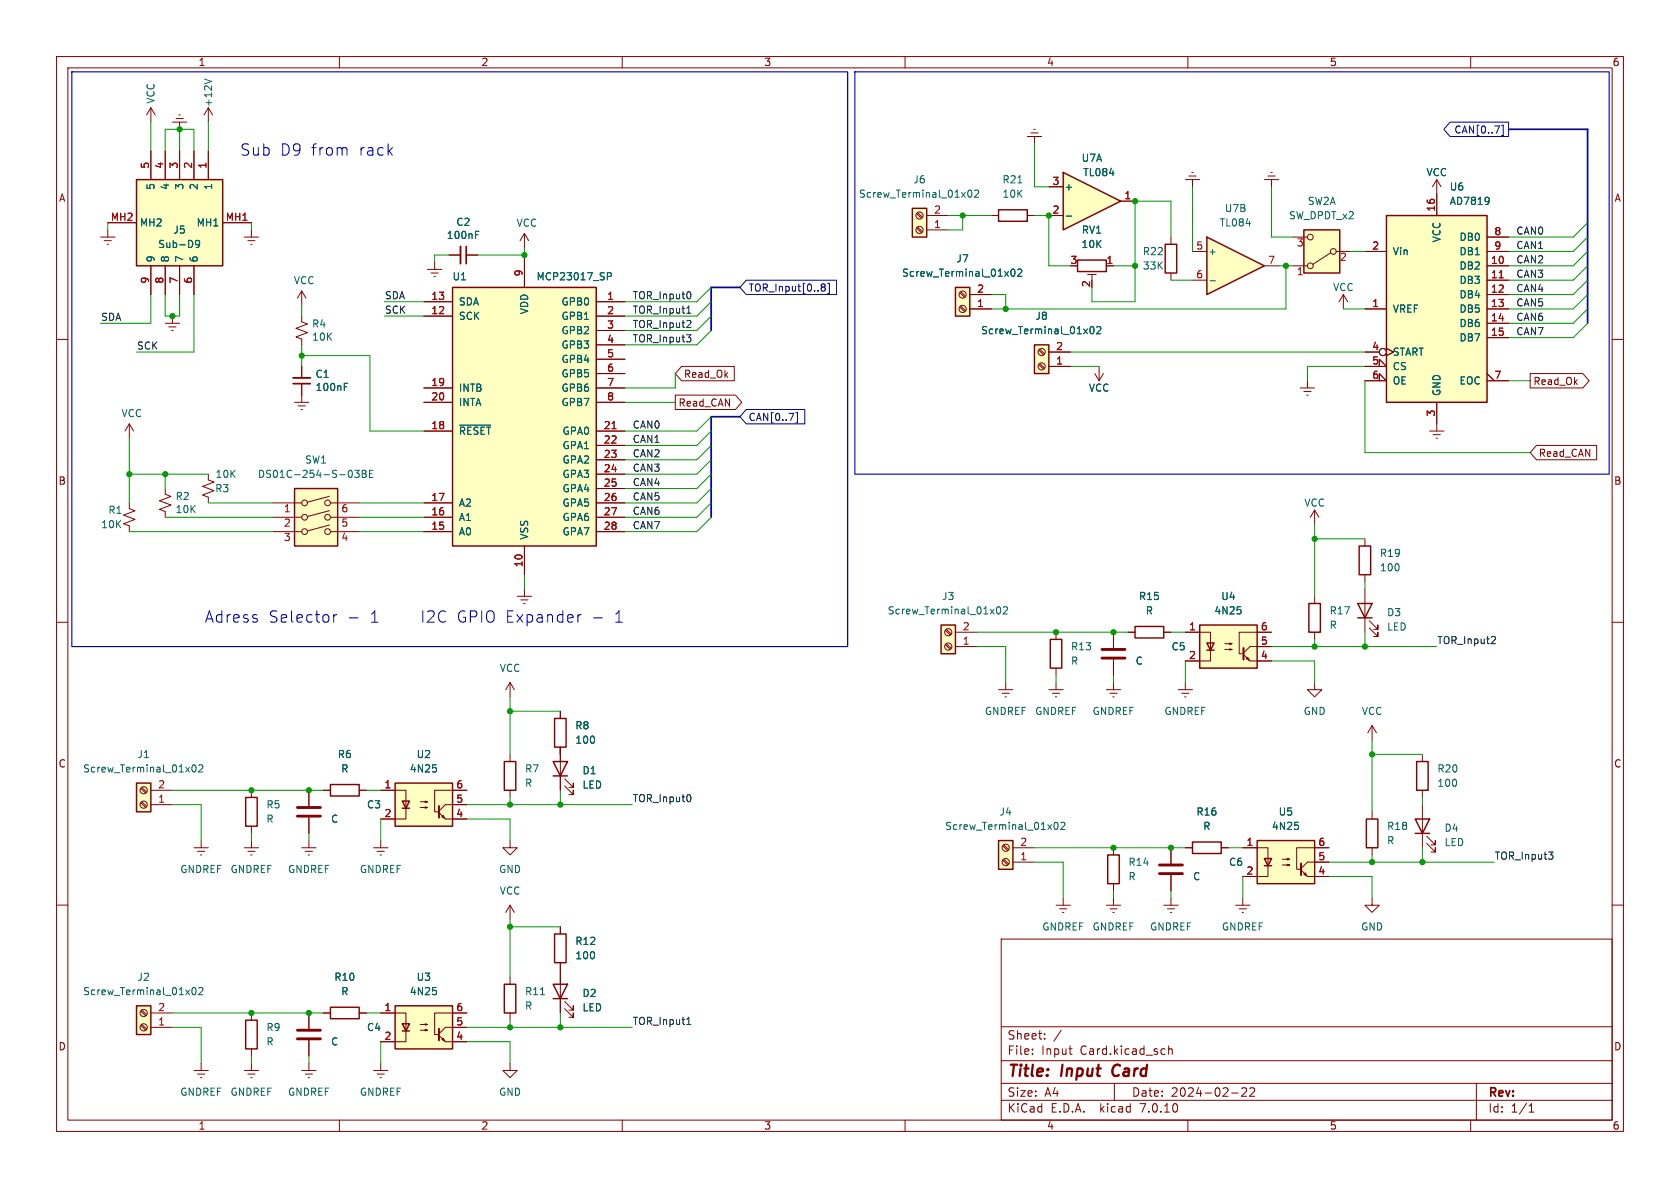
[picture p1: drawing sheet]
<svg xmlns="http://www.w3.org/2000/svg" width="297mm" height="210mm" viewBox="0 0 297 210" stroke-linecap="round" stroke-linejoin="round" font-family="sans-serif">
<g fill="none" stroke="#840000" stroke-width=".18">
<path d="M10 10h277v190h-277zM12 12h273v186h-273zM60 10v2M110 10v2M160 10v2M210 10v2M260 10v2M209.5 31.8h2.6M210.2 31.1h1.3M210.7 30.5h.2M210.8 31.8v1.2M10 60h2"/>
<path d="M75.6 47.6h2.5M76.2 48.3h1.3M76.7 48.9h.3M76.8 46.4v1.2M285 60h2M193.5 66l.8 1.3M194.3 64.8v2.5M195.1 66l-.8 1.3M10 110h2M285 110h2M67.3 139.7h4.5v5.1h-4.5M82.5 139.7h-5.7v3.8h.7"/>
<path d="M90.2 133.4v1.2M90.2 139.7v1.3M10 160h2M74.3 142.7h1.3l-.4 .2v-.3l.4 .1M74.3 141.7h1.3l-.4 .2v-.3l.4 .1M77.6 143.6l1.1 1.2h3.8M78.1 144.4l.3-.3 .2 .6zM82.5 142.2h-3.8l-1.1 1.2M90.2 148.6v1.3h1.2l-1.2 1.2-1.3-1.2h1.3M285 160h2M90.2 160v2.6M90.2 160l-.8 1.3"/>
<path d="M90.2 160l.7 1.3M99.1 163.8v1.3M99.1 170.2v1.3M177 166h108v32h-108zM60 198v2M110 198v2M160 198v2M177 194.5h108M177 191.5h108M177 187.5h108M177 181.5h108M182.5 186.3v.1"/>
<path d="M182.5 185.5v.1M184.7 183.6v.1M184.7 182.8v.1M187.6 182.1l-1.3 2M189 185.4h.5M189.4 186.4h.1M197 191.5v3M206.6 185.5l.2-.1 .4 .1v.9M206.6 184.9v1.5M210 198v2M217.7 193.2h1.2M219.5 192.4l.6-.1 .2 .1 .1 .3-.9 1.1h.9"/>
<path d="M221 192.4l.5-.1 .2 .1 .1 .3-.9 1.1h.9M260 198v2M261 191.5v6.5M270.3 196.6h.9M270.3 195.5l.4-.4v1.5"/>
</g>
<path d="M196.9 188.5a1.27 1.27 0 0 0 0 1.6" fill="none" stroke="#840000" stroke-width=".4"/>
<path d="M69.8 138.4h10.2v7.7h-10.2z" fill="#ffffc2" stroke="#ffffc2" stroke-width=".18"/>
<path d="M69.8 138.4h10.2v7.7h-10.2zM89.2 134.6h2v5.1h-2zM71.1 141.6h1.3l-.6 1.3zM71.1 142.9h1.3M98 165.1h2.1v5.1h-2.1z" fill="none" stroke="#840000" stroke-width=".25"/>
<path d="M77.6 142.5v2" fill="none" stroke="#840000" stroke-width=".36"/>
<path d="M77.1 135.8v.5" fill="none" stroke="#006464" stroke-width=".18"/>
<path d="M213.4 41.9l10.1 5.1-10.1 5.1z" fill="#ffffc2"/>
<g fill="none" stroke="#840000" stroke-width=".25">
<path d="M161.3 36.8h2.5v5.1h-2.5zM176.5 37.1h5.1v2h-5.1zM245.1 38.1h17.8v33h-17.8zM80 50.8h25.4v45.7h-25.4zM168.9 50.8h2.5v5.1h-2.5zM190.5 46h5.1v2h-5.1zM206 43.2h2v5.1h-2zM213.4 41.9l10.1 5.1-10.1 5.1zM230.5 40.6h6.4v7.7h-6.4zM182.9 61h2.5v5h-2.5zM52.1 86.4h7.6v10.1h-7.6zM240.3 96.5h2v5.1h-2z"/>
<path d="M166.4 110.5h2.5v5.1h-2.5zM185.7 113h2v5.1h-2zM200.7 110.7h5v2.1h-5zM212.1 110.5h10.1v7.6h-10.1zM213.4 113.7h1.2l-.6 1.2zM213.4 114.9h1.2M231.4 106.7h2v5.1h-2zM240 106.7h2.6l-1.3 2.5zM240 109.2h2.6M24.1 138.4h2.6v5.1h-2.6zM58.4 138.7h5.1v2h-5.1zM97.8 134.6h2.5l-1.2 2.6z"/>
<path d="M97.8 137.2h2.5M98 127h2.1v5.1h-2.1zM250.4 134.6h2.1v5.1h-2.1zM43.4 141h2.1v5.1h-2.1zM176.5 148.6h2.6v5.1h-2.6zM195.8 151.1h2.1v5.1h-2.1zM210.8 148.8h5.1v2.1h-5.1zM222.2 148.6h10.2v7.6h-10.2zM223.5 151.8h1.3l-.6 1.2zM223.5 153h1.3M241.6 144.8h2v5.1h-2zM250.2 144.8h2.5l-1.2 2.5z"/>
<path d="M250.2 147.3h2.5M24.1 177.8h2.6v5.1h-2.6zM58.4 178.1h5.1v2h-5.1zM69.8 177.8h10.2v7.6h-10.2zM89.2 174h2v5.1h-2zM97.8 174h2.5l-1.2 2.5zM97.8 176.5h2.5M43.4 180.3h2.1v5.1h-2.1zM71.1 181h1.3l-.6 1.2zM71.1 182.2h1.3"/>
</g>
<g fill="none" stroke="#840000" stroke-width=".18">
<path d="M26.7 19.1l-.8 1.2M26.7 19.1v2.5M26.7 19.1l.7 1.2M36.8 19.1l-.7 1.2M36.8 19.1v2.5M36.8 19.1l.8 1.2M30.5 21.6h2.5M31.1 21h1.3M31.6 20.3h.3M31.7 21.6v1.3M162.1 37.8l.8 .8M162.2 37.6l.9 .8"/>
<path d="M163.8 38.1h3.8M175.3 38.1h1.2M181.6 38.1h1.3M181.6 24.1h2.5M182.2 23.5h1.3M182.8 22.9h.2M182.9 24.1v1.3M223.5 31.8h2.6M224.2 31.1h1.2M224.7 30.5h.2M224.8 31.8v1.2M254 31.8l-.8 1.2"/>
<path d="M254 31.8v6.3M254 31.8l.8 1.2M17.8 41.9h2.5M18.4 42.5h1.3M18.9 43.2h.3M19 40.6v1.3M29.2 57.2h2.5M29.8 57.8h1.3M30.4 58.4h.2M30.5 55.9v1.3M43.2 41.9h2.5M43.8 42.5h1.3"/>
<path d="M44.3 43.2h.3M44.4 40.6v1.3M53.3 55.9v1l1.1 .4-2.1 .7 2.1 .8-2.1 .8 1 .3v1.1M53.3 51.4l-.7 1.3M53.3 51.4v2.6M53.3 51.4l.8 1.3M74.9 53.3h5.1M74.9 55.9h5.1M79.4 45.1h2M82.4 45.1h2.1M92.7 41.3v2.5M92.7 45.7v5.1"/>
<path d="M92.7 41.3l-.8 1.2M92.7 41.3l.8 1.2M105.4 58.4h5.1M105.4 53.3h5.1M105.4 55.9h5.1M162.1 40.3l.8 .8M162.2 40.1l.9 .9M163.8 40.6h3.8M169.7 51.7l.8 .9M169.7 54.3l.8 .8M169.8 51.6l.9 .8M169.8 54.1l.9 .8"/>
<path d="M171.4 54.6h3.9M171.4 52.1h3.9M192.3 48.5h1.5M193 48.5v1M195.6 47h1.2M207 41.9v1.3M207 48.3v1.2M210.8 44.5h2.6M210.8 49.5h2.6M223.5 47h2.6M228.6 47h2.5M228.6 41.9h2.5"/>
<path d="M235.2 44.7l-3.1 2M236.2 44.5h2.6M237.5 52.1l-.8 1.2M237.5 52.1v2.5M237.5 52.1l.8 1.2M241.3 44.5h3.8M241.3 54.6h3.8M262.9 44.5h3.8M262.9 49.5h3.8M262.9 47h3.8M262.9 41.9h3.8M262.9 54.6h3.8"/>
<path d="M262.9 52.1h3.8M262.9 57.2h3.8M262.9 59.7h3.8M22.9 74.9v2.6M22.9 74.9l-.8 1.3M22.9 74.9l.7 1.3M52.1 71.1h2.5M52.7 71.8h1.3M53.2 72.4h.3M53.3 64.8v2M53.3 67.8v3.3M74.9 68.6h5.1"/>
<path d="M74.9 76.2h5.1M74.9 71.1h5.1M105.4 68.6h5.1M105.4 76.2h5.1M105.4 71.1h5.1M105.4 78.7h5.1M105.4 61h5.1M105.4 63.5h5.1M105.4 66h5.1M183.6 61.9l.9 .8M183.6 64.4l.9 .9M183.8 61.7l.9 .9"/>
<path d="M183.8 64.3l.9 .8M185.4 62.2h3.8M185.4 64.8h3.8M229.9 68.6h2.5M230.5 69.2h1.3M231 69.9h.3M231.1 67.3v1.3M241.3 64.8h3.8l-1.3-1.3v1.3M241.3 67.3h3.8l-1.3-1.3v1.3M241.3 62.2h2.5M245.1 61.6l1.3 .6-1.3 .7M252.7 76.2h2.6"/>
<path d="M253.4 76.8h1.2M253.9 77.5h.2M254 71.1v5.1M262.9 67.3h3.8M262.9 66l1.3 1.3M22.9 88.9v1l1 .4-2.1 .8 2.1 .7-2.1 .8 1.1 .4v1M29.2 86.4v1l1 .4-2 .7 2 .8-2 .7 1 .4v1M36.8 83.8v1l1 .4-2 .8 2 .7-2 .8 1 .4v1M48.3 88.9h5M48.3 91.4h5M48.3 94h5M58.2 92.8l-3.8 1.1"/>
<path d="M58.2 90.3l-3.8 1M58.2 87.7l-3.8 1.1M58.4 88.9h5.1M58.4 91.4h5.1M58.4 94h5.1M74.9 88.9h5.1M74.9 91.4h5.1M74.9 94h5.1M92.7 96.5v5.1M105.4 88.9h5.1M105.4 91.4h5.1M105.4 94h5.1"/>
<path d="M105.4 81.3h5.1M105.4 83.8h5.1M105.4 86.4h5.1M232.4 90.2l-.8 1.2M232.4 90.2v2.5M232.4 90.2l.8 1.2M241.3 95.3v1.2M91.4 105.4h2.6M92.1 106h1.2M92.6 106.7h.2M92.7 104.1v1.3M167.1 111.4l.9 .9"/>
<path d="M167.1 114l.9 .8M167.3 111.3l.9 .8M167.3 113.8l.9 .8M168.9 114.3h3.8M168.9 111.8h3.8M186.7 111.8v1.2M186.7 118.1v1.3M196.8 111.8v2.8M196.8 116.6v2.8M199.4 111.8h1.3M205.7 111.8h1.3M209.5 111.8h4.5v5h-4.5"/>
<path d="M216.5 114.8h1.3l-.4 .1v-.2l.4 .1M216.5 113.8h1.3l-.4 .1v-.2l.4 .1M219.8 115.7l1.2 1.1h3.8M220.3 116.5l.3-.3 .3 .5zM224.8 111.8h-5.7v3.8h.6M224.8 114.3h-3.8l-1.2 1.1M232.4 105.4v1.3M232.4 111.8v1.2M241.3 101.6v1.3M241.3 104.1v7.7M242.1 111l1.5 1.5v-.7v.7h-.8M242.1 109.7l1.5 1.6v-.8v.8h-.8"/>
<path d="M24.9 139.4l.9 .8M25.1 139.2l.8 .8M26.7 139.7h3.8M44.4 139.7v1.3M54.6 139.7v2.8M57.1 139.7h1.3M63.5 139.7h1.3M90.2 120.7v2.5M90.2 120.7l-.8 1.2M90.2 120.7l.7 1.2M99.1 125.7v1.3M99.1 132.1v7.6"/>
<path d="M99.8 138.9l1.5 1.6v-.8v.8h-.7M99.8 137.7l1.5 1.5v-.8v.8h-.7M176.5 121.9h2.6M177.2 122.6h1.2M177.7 123.2h.2M177.8 120.7v1.2M195.6 121.9h2.5M196.2 122.6h1.3M196.7 123.2h.3M196.8 120.7v1.2M208.3 121.9h2.5M208.9 122.6h1.3"/>
<path d="M209.4 123.2h.3M209.5 120.7v1.2M232.4 120.7v1.2h1.3l-1.3 1.3-1.3-1.3h1.3M242.6 128.3v2.5M242.6 128.3l-.8 1.2M242.6 128.3l.7 1.2M251.5 133.4v1.2M251.5 139.7v1.3M24.9 141.9l.9 .8M25.1 141.7l.8 .9M26.7 142.2h3.8M34.3 149.9h2.5"/>
<path d="M34.9 150.5h1.3M35.4 151.1h.3M35.6 148.6v1.3M43.2 149.9h2.5M43.8 150.5h1.3M44.3 151.1h.3M44.4 146.1v1.2M44.4 148.6v1.3M53.3 149.9h2.6M54 150.5h1.2M54.5 151.1h.2M54.6 144.5v2.8"/>
<path d="M54.6 148.6v1.3M66 149.9h2.6M66.7 150.5h1.2M67.2 151.1h.2M67.3 148.6v1.3M177.3 149.5l.9 .9M177.3 152.1l.9 .8M177.5 149.4l.8 .8M177.5 151.9l.8 .8M179.1 152.4h3.8M179.1 149.9h3.8M188 158.8v1.2"/>
<path d="M196.8 149.9v1.2M196.8 156.2v1.3M196.8 158.8v1.2M207 149.9v2.8M207 154.7v2.8M207 158.8v1.2M209.5 149.9h1.3M215.9 149.9h1.3M219.7 149.9h4.5v5h-4.5M219.7 158.8v1.2M226.7 152.9h1.3l-.4 .1v-.2l.4 .1M226.7 151.9h1.3l-.4 .1v-.2l.4 .1"/>
<path d="M230 153.8l1.1 1.1h3.8M230.5 154.6l.3-.3 .2 .5zM234.9 149.9h-5.7v3.8h.7M234.9 152.4h-3.8l-1.1 1.1M242.6 158.8v1.2h1.2l-1.2 1.3-1.3-1.3h1.3M242.6 143.5v1.3M242.6 149.9v1.2M251.5 142.2v7.7M252.2 149.1l1.5 1.5v-.7v.7h-.7M252.2 147.8l1.5 1.6v-.8v.8h-.7M24.9 178.7l.9 .9M25.1 178.6l.8 .8"/>
<path d="M26.7 179.1h3.8M44.4 179.1v1.2M54.6 179.1v2.8M57.1 179.1h1.3M63.5 179.1h1.3M67.3 179.1h4.5v5.1h-4.5M82.5 179.1h-5.7v3.8h.7M90.2 172.7v1.3M90.2 179.1v1.2M99.1 171.5v7.6M99.8 178.3l1.5 1.5v-.7v.7h-.7M99.8 177l1.5 1.6v-.8v.8h-.7"/>
<path d="M186.7 160h2.5M187.3 160.7h1.3M187.8 161.3h.3M195.6 160h2.5M196.2 160.7h1.3M196.7 161.3h.3M205.7 160h2.6M206.4 160.7h1.2M206.9 161.3h.2M218.4 160h2.6M219.1 160.7h1.2M219.6 161.3h.2"/>
<path d="M24.9 181.3l.9 .8M25.1 181.1l.8 .8M26.7 181.6h3.8M34.3 189.2h2.5M34.9 189.9h1.3M35.4 190.5h.3M35.6 188v1.2M43.2 189.2h2.5M43.8 189.9h1.3M44.3 190.5h.3M44.4 185.4v1.3M44.4 188v1.2"/>
<path d="M53.3 189.2h2.6M54 189.9h1.2M54.5 190.5h.2M54.6 183.9v2.8M54.6 188v1.2M66 189.2h2.6M66.7 189.9h1.2M67.2 190.5h.2M67.3 188v1.2M74.3 182.1h1.3l-.4 .1v-.2l.4 .1M74.3 181.1h1.3l-.4 .1v-.2l.4 .1M77.6 183l1.1 1.2h3.8"/>
<path d="M78.1 183.8l.3-.3 .2 .5zM82.5 181.6h-3.8l-1.1 1.2M90.2 188v1.2h1.2l-1.2 1.3-1.3-1.3h1.3"/>
<circle cx="162.6" cy="38.1" r=".63"/>
<circle cx="162.6" cy="40.6" r=".63"/>
<circle cx="170.2" cy="52.1" r=".63"/>
<circle cx="170.2" cy="54.6" r=".63"/>
<circle cx="231.6" cy="41.9" r=".51"/>
<circle cx="231.6" cy="47" r=".51"/>
<circle cx="235.7" cy="44.5" r=".51"/>
<circle cx="184.1" cy="64.8" r=".63"/>
<circle cx="184.1" cy="62.2" r=".63"/>
<circle cx="244.5" cy="62.2" r=".63"/>
<circle cx="53.8" cy="94" r=".51"/>
<circle cx="53.8" cy="91.4" r=".51"/>
<circle cx="53.8" cy="88.9" r=".51"/>
<circle cx="57.9" cy="88.9" r=".51"/>
<circle cx="57.9" cy="94" r=".51"/>
<circle cx="57.9" cy="91.4" r=".51"/>
<circle cx="167.6" cy="111.8" r=".63"/>
<circle cx="167.6" cy="114.3" r=".63"/>
<circle cx="25.4" cy="139.7" r=".63"/>
<circle cx="25.4" cy="142.2" r=".63"/>
<circle cx="177.8" cy="152.4" r=".63"/>
<circle cx="177.8" cy="149.9" r=".63"/>
<circle cx="25.4" cy="179.1" r=".63"/>
<circle cx="25.4" cy="181.6" r=".63"/>
</g>
<g fill="none" stroke="#006464" stroke-width=".18">
<path d="M36.1 14l1.3 .4M171.2 33.7l.2-.1a.68 .68 0 0 1 .4 .6 .68 .68 0 0 1-.4 .7l-.2-.2-.1-.3zM172.3 33.7l.5-.1 .2 .4-.8 .9h.8M179.9 32.3h.8M263.1 34.9l.1 .1a1.06 1.06 0 0 1-.1 1M263.3 35.4l-.2 .2M84.1 41.5h.4M84.1 40.9h.6M107.4 48.2h.5l.2 .2-.1 .4-.6 .1M178.9 47.6h.1a.68 .68 0 0 1 .4 .6 .68 .68 0 0 1-.4 .6 .84 .84 0 0 1-.1-1.2zM179.9 47.7l.5-.1 .2 .3-.7 .9h.7M192.9 57.8l.1-.1a.68 .68 0 0 1 .4 .7 .68 .68 0 0 1-.4 .6 .84 .84 0 0 1-.1-1.2z"/>
<path d="M193.9 57.9l.5-.2 .2 .4-.8 .9h.8M213.9 49.6h1M60.9 68.4h.4M60.9 67.8h.6M81.3 75.2h5.4M61.9 83.1a.68 .68 0 0 1 .4 .7 .68 .68 0 0 1-.4 .6M62.7 83.1h.8l-.4 .5 .3 .1v.6l-.1 .1-.6-.1M64 83.1h.5l.2 .3-.2 .3 .2 .2 .1 .3-.3 .2h-.5zM64 83.7h.5M65.3 83.7h.4M65.9 83.1h-.6v1.3h.6M176.3 107.3h.2a.68 .68 0 0 1 .4 .6 .68 .68 0 0 1-.4 .6 .84 .84 0 0 1-.2-1.2z"/>
<path d="M177.4 107.4l.5-.1 .2 .3-.8 .9h.8M219.3 107.9v.5M34.1 135.3l.1-.1a.68 .68 0 0 1 .5 .6 .68 .68 0 0 1-.5 .7 .84 .84 0 0 1-.1-1.2zM35.1 135.3l.5-.1 .3 .4-.8 .9h.8M186.5 145.4h.1a.68 .68 0 0 1 .5 .6 .68 .68 0 0 1-.5 .6 .84 .84 0 0 1-.1-1.2zM187.5 145.5l.5-.1 .3 .3-.8 .9h.8M229.5 146v.5M34 174.7l.2-.1a.68 .68 0 0 1 .5 .6 .68 .68 0 0 1-.5 .6l-.2-.1-.1-.3zM35.1 174.7l.5-.1 .3 .3-.8 .9h.8M77.1 175.2v.5M95.5 175.8h.8"/>
</g>
<g fill="#ffffc2" stroke="#ffffc2" stroke-width=".18">
<path d="M230.5 40.6h6.4v7.7h-6.4z"/>
<path d="M69.8 177.8h10.2v7.6h-10.2z"/>
<path d="M222.2 148.6h10.2v7.6h-10.2z"/>
<path d="M24.1 138.4h2.6v5.1h-2.6z"/>
<path d="M245.1 38.1h17.8v33h-17.8z"/>
<path d="M182.9 61h2.5v5h-2.5z"/>
<path d="M161.3 36.8h2.5v5.1h-2.5z"/>
<path d="M168.9 50.8h2.5v5.1h-2.5z"/>
<path d="M24.1 177.8h2.6v5.1h-2.6z"/>
<path d="M52.1 86.4h7.6v10.1h-7.6z"/>
<path d="M166.4 110.5h2.5v5.1h-2.5z"/>
<path d="M212.1 110.5h10.1v7.6h-10.1z"/>
<path d="M80 50.8h25.4v45.7h-25.4z"/>
<path d="M176.5 148.6h2.6v5.1h-2.6z"/>
</g>
<path d="M219.8 114.6v2M230 152.7v2M77.6 181.9v2" fill="none" stroke="#840000" stroke-width=".36"/>
<path d="M81.4 43.6v3M51.8 66.8h3.1" fill="none" stroke="#840000" stroke-width=".33"/>
<path d="M82.4 43.6v3M51.8 67.8h3.1" fill="none" stroke="#840000" stroke-width=".3"/>
<path d="M194.8 116.3h4.1M194.8 114.8h4.1M52.6 144.3h4M52.6 142.7h4M205 154.4h4M205 152.9h4M52.6 183.6h4M52.6 182.1h4" fill="none" stroke="#840000" stroke-width=".51"/>
<path d="M265 49.1h.8M108.2 75.8h.7" fill="none" stroke="#a90000" stroke-width=".18"/>
<path d="M188 30.5l10.1 5.1-10.1 5z" fill="#ffffc2"/>
<path d="M24.1 31.8h15.3v15.2h-15.3zM188 30.5l10.1 5.1-10.1 5z" fill="none" stroke="#840000" stroke-width=".25"/>
<g fill="none" stroke="#840000" stroke-width=".18">
<path d="M19 39.4h5.1M26.7 26.7v5.1M29.2 26.7v5.1M31.7 26.7v5.1M34.3 26.7v5.1M36.8 26.7v5.1M39.4 39.4h5M185.4 38.1h2.6M185.4 33h2.6M198.1 35.6h2.6M254 34.3v3.8M26.7 47v5.1"/>
<path d="M29.2 47v5.1M31.7 47v5.1M34.3 47v5.1M74.9 53.3h5.1M74.9 55.9h5.1M79.4 45.1h2M82.4 45.1h2.1M92.7 45.7v5.1M105.4 53.3h5.1M105.4 55.9h5.1M105.4 58.4h5.1M171.4 54.6h3.9"/>
<path d="M171.4 52.1h3.9M195.6 47h1.2M241.3 54.6h3.8M241.3 44.5h3.8M262.9 54.6h3.8M262.9 47h3.8M262.9 49.5h3.8M262.9 52.1h3.8M262.9 57.2h3.8M262.9 59.7h3.8M262.9 44.5h3.8M262.9 41.9h3.8"/>
<path d="M53.3 64.8v2M53.3 67.8v2.1M74.9 76.2h5.1M74.9 68.6h5.1M74.9 71.1h5.1M105.4 76.2h5.1M105.4 68.6h5.1M105.4 71.1h5.1M105.4 78.7h5.1M105.4 61h5.1M105.4 63.5h5.1M105.4 66h5.1"/>
<path d="M119.4 69.8h10.6l1.1 1.3-1.1 1.3h-10.6zM120.5 64.8h9.3v2.5h-9.3l-1.1-1.3zM185.4 62.2h3.8M185.4 64.8h3.8M241.3 64.8h3.8l-1.3-1.3v1.3M241.3 67.3h3.8l-1.3-1.3v1.3M241.3 62.2h2.5M245.1 61.6l1.3 .6-1.3 .7M254 71.1v3.8M262.9 67.3h3.8M262.9 66l1.3 1.3M270.5 66h9.3l1.1 1.3-1.1 1.3h-9.3z"/>
<path d="M271.6 78.7h10.7v2.6h-10.7l-1.1-1.3zM74.9 94h5.1M74.9 91.4h5.1M74.9 88.9h5.1M92.7 96.5v5.1M105.4 94h5.1M105.4 91.4h5.1M105.4 88.9h5.1M105.4 81.3h5.1M105.4 83.8h5.1M105.4 86.4h5.1M196.8 111.8v2.8"/>
<path d="M196.8 116.6v2.8M199.4 111.8h1.3M205.7 111.8h1.3M209.5 111.8h2.6M209.5 116.8h2.6M222.2 111.8h2.6M222.2 116.8h2.6M222.2 114.3h2.6M54.6 139.7v2.8M57.1 139.7h1.3M63.5 139.7h1.3M67.3 139.7h2.5"/>
<path d="M80 139.7h2.5M99.1 125.7v1.3M99.1 132.1v2.5M99.1 137.2v2.5M185.4 121.9h2.6M186.1 122.6h1.2M186.6 123.2h.2M186.7 120.7v1.2M54.6 144.5v2.8M67.3 144.8h2.5M80 144.8h2.5M80 142.2h2.5"/>
<path d="M207 149.9v2.8M207 154.7v2.8M209.5 149.9h1.3M215.9 149.9h1.3M219.7 149.9h2.5M219.7 154.9h2.5M232.4 149.9h2.5M232.4 154.9h2.5M232.4 152.4h2.5M54.6 179.1v2.8M57.1 179.1h1.3M63.5 179.1h1.3"/>
<path d="M67.3 179.1h2.5M80 179.1h2.5M99.1 163.8v1.3M99.1 170.2v3.8M99.1 176.5v2.6M54.6 183.9v2.8M67.3 184.2h2.5M80 184.2h2.5M80 181.6h2.5"/>
<circle cx="244.5" cy="62.2" r=".63"/>
</g>
<g fill="none" stroke="#006464" stroke-width=".18">
<path d="M188.5 38.2h1M263.1 34.9l.1 .1a1.06 1.06 0 0 1-.1 1M263.3 35.4l-.2 .2M35.3 43l-.3 .3-.3-.1-.1-.2 .1-.4 .3-.1 .2 .1a.84 .84 0 0 1-.3 1.2h-.2M84.1 41.5h.4M84.1 40.9h.6M107.4 48.2h.5l.2 .2-.1 .4-.6 .1M178.9 47.6h.1a.68 .68 0 0 1 .4 .6 .68 .68 0 0 1-.4 .6 .84 .84 0 0 1-.1-1.2zM179.9 47.7l.5-.1 .2 .3-.7 .9h.7M192.9 57.8l.1-.1a.68 .68 0 0 1 .4 .7 .68 .68 0 0 1-.4 .6 .84 .84 0 0 1-.1-1.2zM193.9 57.9l.5-.2 .2 .4-.8 .9h.8M60.9 68.4h.4"/>
<path d="M60.9 67.8h.6M81.3 75.2h5.4M219.3 107.9v.5M77.1 135.8v.5M229.5 146v.5M77.1 175.2v.5"/>
</g>
<path d="M24.1 31.8h15.3v15.2h-15.3z" fill="#ffffc2" stroke="#ffffc2" stroke-width=".18"/>
<path d="M256.4 21.6h10.3v2.5h-10.3l-1.2-1.2zM265.5 22.1h.3v1.9h-.3M131.9 49.5h16v2.6h-16l-1.1-1.3zM145.3 50.7h.1M145.3 50.3l.3-.1 .2 .1 .1 .2-.3 .2M145.4 50.7h.2M145.4 50.7l-.1 .1M145.6 50.7l.3 .3-.1 .3-.2 .2-.3-.1M146.3 50.1h.3v1.8h-.3M131.9 72.4h10.4v2.5h-10.4l-1.1-1.2zM140.7 72.9h.3v1.9h-.3" fill="none" stroke="#000084" stroke-width=".18"/>
<path d="M121.4 59.2h.7l-.4 .5M121.4 55.4h.7M121.7 54.3l.1-.2v1.3M121.8 51.6a.79 .79 0 0 1 0 1.2M121.9 56.6l.2 .3v.3l-.7 .7h.7M121.9 59.7l.2 .2v.3l-.2 .2M264.1 112.5l.3 .3-.1 .3-.7 .7h.8M121.8 140.5a.79 .79 0 0 1 0 1.2M273.8 150.6h.7l-.4 .5M274.3 151.1l.2 .2v.3l-.2 .3M121.4 181.1h.7M121.7 180l.1-.2v1.3" fill="none" stroke="#0f0f0f" stroke-width=".18"/>
<path d="M59 108.6v1.4M59.6 108.6a.51 .51 0 0 0-.6 .4M61.8 109.2h1.5M102.7 108.6l-.3 .1M104.9 109.2h1.6" fill="none" stroke="#0000c2" stroke-width=".18"/>
<path d="M12.7 12.7h137.2v101.6h-137.2zM151.1 12.7h133.4v71.1h-133.4z" fill="none" stroke="#0000c2" stroke-width=".2"/>
<path d="M266.7 22.9h14v34.3M130.8 50.8h-5.1v7.6M130.8 73.7h-5.1v17.7" fill="none" stroke="#000084" stroke-width=".3"/>
<g fill="none" stroke="#009600" stroke-width=".18">
<path d="M19 39.4v1.2M26.7 21.6v5.1M29.2 26.7v-3.8h5.1v3.8M31.7 22.9v3.8M36.8 21.6v5.1M44.4 39.4v1.2M167.6 38.1h7.7M170.2 38.1v2.5h-2.6M182.9 38.1h2.5v8.9h3.8M182.9 25.4v7.6h2.5M210.8 33v11.5M224.8 33v8.9h3.8"/>
<path d="M280.7 39.4l-2.6 2.5h-11.4M26.7 52.1v5.1h-8.9M29.2 52.1v3.8h2.5v-3.8M34.3 52.1v10.1h-10.2M53.3 54v1.9M67.9 53.3h7M67.9 55.9h7M79.4 45.1h-2.6v1.3M84.5 45.1h8.2M92.7 43.8v1.9M125.7 50.8l-2.5 2.5h-12.7M125.7 53.3l-2.5 2.6h-12.7"/>
<path d="M125.7 55.9l-2.5 2.5h-12.7M125.7 58.4l-2.5 2.6h-12.7M175.3 52.1h2.5v2.5M196.8 47h3.9M207 41.9v-6.3h-6.3v17.7h-7.7v-2.5M207 49.5h3.8M226.1 47h2.5M227.3 47v7.6h-52M237.5 54.6h3.8M238.8 44.5h2.5M280.7 44.5l-2.6 2.5h-11.4M280.7 52.1l-2.6 2.5h-11.4"/>
<path d="M280.7 49.5l-2.6 2.6h-11.4M280.7 47l-2.6 2.5h-11.4M280.7 41.9l-2.6 2.6h-11.4M280.7 54.6l-2.6 2.6h-11.4M280.7 57.2l-2.6 2.5h-11.4M22.9 77.5v11.4M53.3 62.9h12.1v13.3h9.5M53.3 61v3.8M110.5 71.1h8.9M119.4 66v2.6h-8.9M125.7 73.7l-2.5 2.5h-12.7M125.7 76.2l-2.5 2.5h-12.7"/>
<path d="M125.7 78.7l-2.5 2.6h-12.7M189.2 64.8h5.1M189.2 62.2h52.1M241.3 64.8h-10.2v2.5M241.3 67.3v12.7h29.2M266.7 67.3h3.8M22.9 94h25.4M22.9 83.8h13.9M29.2 83.8v2.6M29.2 91.4h19.1M36.8 88.9h11.5M63.5 94h11.4"/>
<path d="M63.5 91.4h11.4M63.5 88.9h11.4M125.7 91.4l-2.5 2.6h-12.7M125.7 88.9l-2.5 2.5h-12.7M125.7 81.3l-2.5 2.5h-12.7M125.7 86.4l-2.5 2.5h-12.7M125.7 83.8l-2.5 2.6h-12.7M232.4 92.7v12.7M232.4 95.3h8.9M92.7 101.6v2.5M172.7 114.3h5.1v6.4M172.7 111.8h26.7"/>
<path d="M186.7 119.4v1.3M196.8 119.4v1.3M207 111.8h2.5M209.5 116.8v3.9M224.8 116.8h7.6v3.9M224.8 114.3h29.2M232.4 113v1.3M241.3 102.9v1.2M241.3 111.8v2.5M30.5 139.7h26.6M64.8 139.7h2.5M90.2 123.2v10.2"/>
<path d="M90.2 125.7h8.9M99.1 132.1v1.3M99.1 139.7v2.5M242.6 130.8v12.7M242.6 133.4h8.9M30.5 142.2h5.1v6.4M44.4 147.3v1.3M54.6 147.3v1.3M67.3 144.8v3.8M82.5 144.8h7.7v3.8M82.5 142.2h29.3M90.2 141v1.2"/>
<path d="M182.9 149.9h26.6M182.9 152.4h5.1v6.4M196.8 157.5v1.3M207 157.5v1.3M217.2 149.9h2.5M219.7 154.9v3.9M234.9 154.9h7.7v3.9M234.9 152.4h29.3M242.6 151.1v1.3M251.5 141v1.2M251.5 149.9v2.5M30.5 179.1h26.6"/>
<path d="M64.8 179.1h2.5M90.2 162.6v10.1M90.2 163.8h8.9M99.1 179.1v2.5M30.5 181.6h5.1v6.4M44.4 186.7v1.3M54.6 186.7v1.3M67.3 184.2v3.8M82.5 184.2h7.7v3.8M82.5 181.6h29.3M90.2 180.3v1.3"/>
</g>
<path d="M265 49.1h.8M108.2 75.8h.7" fill="none" stroke="#a90000" stroke-width=".18"/>
<g fill="#009600" stroke="#009600" stroke-width=".18">
<circle cx="90.2" cy="142.2" r=".46"/>
<circle cx="54.6" cy="139.7" r=".46"/>
<circle cx="90.2" cy="125.7" r=".46"/>
<circle cx="22.9" cy="83.8" r=".46"/>
<circle cx="29.2" cy="83.8" r=".46"/>
<circle cx="53.3" cy="62.9" r=".46"/>
<circle cx="30.5" cy="55.9" r=".46"/>
<circle cx="31.7" cy="22.9" r=".46"/>
<circle cx="90.2" cy="181.6" r=".46"/>
<circle cx="99.1" cy="181.6" r=".46"/>
<circle cx="99.1" cy="142.2" r=".46"/>
<circle cx="90.2" cy="163.8" r=".46"/>
<circle cx="44.4" cy="139.7" r=".46"/>
<circle cx="54.6" cy="179.1" r=".46"/>
<circle cx="44.4" cy="179.1" r=".46"/>
<circle cx="92.7" cy="45.1" r=".46"/>
<circle cx="241.3" cy="114.3" r=".46"/>
<circle cx="251.5" cy="152.4" r=".46"/>
<circle cx="232.4" cy="95.3" r=".46"/>
<circle cx="186.7" cy="111.8" r=".46"/>
<circle cx="196.8" cy="149.9" r=".46"/>
<circle cx="232.4" cy="114.3" r=".46"/>
<circle cx="227.3" cy="47" r=".46"/>
<circle cx="200.7" cy="35.6" r=".46"/>
<circle cx="200.7" cy="47" r=".46"/>
<circle cx="242.6" cy="152.4" r=".46"/>
<circle cx="196.8" cy="111.8" r=".46"/>
<circle cx="242.6" cy="133.4" r=".46"/>
<circle cx="207" cy="149.9" r=".46"/>
<circle cx="170.2" cy="38.1" r=".46"/>
<circle cx="185.4" cy="38.1" r=".46"/>
<circle cx="177.8" cy="54.6" r=".46"/>
</g>
<g font-size="2.8" fill="#0000c2">
<text x="42.5" y="27.7">Sub</text>
<text x="49.6" y="27.7">D9 from</text>
<text x="63.6" y="27.7">rack</text>
<text x="36.2" y="110.2">Adress</text>
<text x="47.5" y="110.2">Selector</text>
<text x="65.5" y="110.2">1</text>
<text x="74.3" y="110.2">I2C</text>
<text x="80.8" y="110.2">GPIO Expander</text>
<text x="108.7" y="110.2">1</text>
</g>
<g font-size="2.8" fill="#840000">
<text x="178" y="190.9">Title:</text>
<text x="187.7" y="190.9">Input</text>
<text x="197.5" y="190.9">Card</text>
</g>
<g font-size="2.1" fill="#840000">
<text x="178" y="184">Sheet:</text>
<text x="178" y="186.7">File:</text>
<text x="184.1" y="186.7">Input</text>
<text x="191" y="186.7">Card.kicad_sch</text>
<text x="178" y="196.9">KiCad</text>
<text x="178" y="194.1">Size:</text>
<text x="184.7" y="194.1">A4</text>
<text x="185.7" y="196.9">E.D.A.</text>
<text x="194.6" y="196.9">kicad</text>
<text x="200" y="194.1">Date:</text>
<text x="201.8" y="196.9">7.0.10</text>
<text x="207" y="194.1">2024-02-22</text>
<text x="263" y="194.3">Rev:</text>
<text x="263" y="196.9">Id:</text>
<text x="267.1" y="196.9">1/1</text>
</g>
<g font-size="1.8" fill="#840000">
<text x="35" y="11.9">1</text>
<text x="85" y="11.9">2</text>
<text x="135" y="11.9">3</text>
<text x="185" y="11.9">4</text>
<text x="235" y="11.9">5</text>
<text x="285" y="11.9">6</text>
<text x="10.3" y="35.9">A</text>
<text x="285.3" y="35.9">A</text>
<text x="120.8" y="67">Read_Ok</text>
<text x="271" y="68.3">Read_Ok</text>
<text x="119.9" y="72.1">Read_CAN</text>
<text x="271.9" y="81">Read_CAN</text>
<text x="10.3" y="85.9">B</text>
<text x="285.3" y="85.9">B</text>
<text x="10.3" y="135.9">C</text>
<text x="285.3" y="135.9">C</text>
<text x="10.3" y="185.9">D</text>
<text x="285.3" y="185.9">D</text>
<text x="35" y="199.9">1</text>
<text x="85" y="199.9">2</text>
<text x="135" y="199.9">3</text>
<text x="185" y="199.9">4</text>
<text x="235" y="199.9">5</text>
<text x="285" y="199.9">6</text>
</g>
<g font-size="1.8" fill="#006464">
<text x="27.5" y="18.4" transform="rotate(-90 27.5 18.4)">VCC</text>
<text x="37.7" y="19" transform="rotate(-90 37.7 19)">+12V</text>
<text x="191.1" y="28.8">U7A</text>
<text x="27.5" y="33.7" transform="rotate(-90 27.5 33.7)">5</text>
<text x="30.1" y="33.7" transform="rotate(-90 30.1 33.7)">4</text>
<text x="32.6" y="33.7" transform="rotate(-90 32.6 33.7)">3</text>
<text x="35.2" y="33.7" transform="rotate(-90 35.2 33.7)">2</text>
<text x="37.7" y="33.7" transform="rotate(-90 37.7 33.7)">1</text>
<text x="151.8" y="35.2">Screw_Terminal_01x02</text>
<text x="161.4" y="32.6">J6</text>
<text x="177.1" y="32.6">R21</text>
<text x="177.1" y="35.2">10K</text>
<text x="188.1" y="33.9">+</text>
<text x="191.4" y="31.3">TL084</text>
<text x="252.1" y="31.3">VCC</text>
<text x="256.2" y="33.9">U6</text>
<text x="24.6" y="40.2">MH2</text>
<text x="30.6" y="41.5">J5</text>
<text x="34.7" y="40.2">MH1</text>
<text x="80.6" y="40.1">C2</text>
<text x="91.2" y="40.3">VCC</text>
<text x="191.2" y="41.5">RV1</text>
<text x="215.5" y="40.2">TL084</text>
<text x="216.4" y="37.7">U7B</text>
<text x="227.8" y="39">SW_DPDT_x2</text>
<text x="231.1" y="36.4">SW2A</text>
<text x="256.2" y="36.4">AD7819</text>
<text x="27.5" y="46.5" transform="rotate(-90 27.5 46.5)">9</text>
<text x="27.9" y="44">Sub-D9</text>
<text x="30.1" y="46.5" transform="rotate(-90 30.1 46.5)">8</text>
<text x="32.6" y="46.5" transform="rotate(-90 32.6 46.5)">7</text>
<text x="35.2" y="46.5" transform="rotate(-90 35.2 46.5)">6</text>
<text x="78.9" y="42.4">100nF</text>
<text x="169" y="46.6">J7</text>
<text x="191.1" y="44">10K</text>
<text x="201.9" y="45.3">R22</text>
<text x="201.9" y="47.9">33K</text>
<text x="213.5" y="45.3">+</text>
<text x="246.1" y="45.3">Vin</text>
<text x="254.9" y="42.9" transform="rotate(-90 254.9 42.9)">VCC</text>
<text x="257.9" y="47.9">DB2</text>
<text x="257.9" y="42.8">DB0</text>
<text x="257.9" y="45.3">DB1</text>
<text x="51.9" y="50.4">VCC</text>
<text x="79.9" y="49.8">U1</text>
<text x="94.8" y="49.8">MCP23017_SP</text>
<text x="159.4" y="49.1">Screw_Terminal_01x02</text>
<text x="235.6" y="51.7">VCC</text>
<text x="257.9" y="50.4">DB3</text>
<text x="257.9" y="52.9">DB4</text>
<text x="55.1" y="58.1">R4</text>
<text x="81" y="56.7">SCK</text>
<text x="81" y="54.2">SDA</text>
<text x="93.6" y="55.6" transform="rotate(-90 93.6 55.6)">VDD</text>
<text x="99.2" y="54.2">GPB0</text>
<text x="99.2" y="56.7">GPB1</text>
<text x="99.2" y="59.3">GPB2</text>
<text x="173.3" y="59.3">Screw_Terminal_01x02</text>
<text x="183" y="56.7">J8</text>
<text x="246.1" y="55.5">VREF</text>
<text x="257.9" y="55.5">DB5</text>
<text x="257.9" y="58">DB6</text>
<text x="55.1" y="60.4">10K</text>
<text x="99.2" y="61.8">GPB3</text>
<text x="99.2" y="64.4">GPB4</text>
<text x="246.1" y="63.1">START</text>
<text x="246.1" y="65.6">CS</text>
<text x="257.9" y="60.6">DB7</text>
<text x="55.7" y="67">C1</text>
<text x="55.7" y="69.3">100nF</text>
<text x="81" y="69.4">INTB</text>
<text x="81" y="72">INTA</text>
<text x="99.2" y="66.9">GPB5</text>
<text x="99.2" y="69.4">GPB6</text>
<text x="99.2" y="72">GPB7</text>
<text x="192.4" y="69.4">VCC</text>
<text x="246.1" y="68.2">OE</text>
<text x="254.9" y="70.1" transform="rotate(-90 254.9 70.1)">GND</text>
<text x="257.9" y="68.2">EOC</text>
<text x="21.4" y="73.9">VCC</text>
<text x="81" y="77.1">~{RESET}</text>
<text x="99.4" y="77.1">GPA0</text>
<text x="53.8" y="82.1">SW1</text>
<text x="99.4" y="79.6">GPA1</text>
<text x="99.4" y="82.1">GPA2</text>
<text x="30.9" y="88.6">R2</text>
<text x="37.9" y="87.2">R3</text>
<text x="38" y="84.7">10K</text>
<text x="45.5" y="84.7">DS01C-254-S-03BE</text>
<text x="81" y="89.8">A2</text>
<text x="99.4" y="84.7">GPA3</text>
<text x="99.4" y="87.2">GPA4</text>
<text x="99.4" y="89.8">GPA5</text>
<text x="230.5" y="89.8">VCC</text>
<text x="17.8" y="93.6">10K</text>
<text x="19.1" y="91">R1</text>
<text x="30.9" y="90.9">10K</text>
<text x="81" y="94.8">A0</text>
<text x="81" y="92.3">A1</text>
<text x="93.6" y="95.5" transform="rotate(-90 93.6 95.5)">VSS</text>
<text x="99.4" y="92.3">GPA6</text>
<text x="99.4" y="94.8">GPA7</text>
<text x="243.8" y="101.2">100</text>
<text x="243.8" y="98.7">R19</text>
<text x="166.4" y="106.3">J3</text>
<text x="201.3" y="106.3">R15</text>
<text x="215.8" y="106.3">U4</text>
<text x="156.8" y="108.8">Screw_Terminal_01x02</text>
<text x="202.5" y="108.8">R</text>
<text x="214.6" y="108.8">4N25</text>
<text x="235" y="108.8">R17</text>
<text x="235" y="111.4">R</text>
<text x="245.1" y="109.1">D3</text>
<text x="245.1" y="111.7">LED</text>
<text x="88.3" y="119">VCC</text>
<text x="189.2" y="115.2">R13</text>
<text x="189.2" y="117.7">R</text>
<text x="200.7" y="117.7">C</text>
<text x="207" y="115.2">C5</text>
<text x="101.6" y="129.1">R8</text>
<text x="101.6" y="131.7">100</text>
<text x="174" y="126.6">GNDREF</text>
<text x="182.9" y="126.6">GNDREF</text>
<text x="193.1" y="126.6">GNDREF</text>
<text x="205.8" y="126.6">GNDREF</text>
<text x="230.4" y="126.6">GND</text>
<text x="240.7" y="126.6">VCC</text>
<text x="14.6" y="136.8">Screw_Terminal_01x02</text>
<text x="24.2" y="134.2">J1</text>
<text x="59.6" y="134.2">R6</text>
<text x="60.2" y="136.8">R</text>
<text x="72.3" y="136.8">4N25</text>
<text x="73.6" y="134.2">U2</text>
<text x="92.7" y="136.8">R7</text>
<text x="102.9" y="137.1">D1</text>
<text x="254" y="136.8">R20</text>
<text x="47" y="143.1">R5</text>
<text x="64.8" y="143.1">C3</text>
<text x="92.7" y="139.3">R</text>
<text x="102.9" y="139.6">LED</text>
<text x="254" y="139.3">100</text>
<text x="47" y="145.6">R</text>
<text x="58.4" y="145.6">C</text>
<text x="167" y="146.9">Screw_Terminal_01x02</text>
<text x="176.6" y="144.4">J4</text>
<text x="211.4" y="144.4">R16</text>
<text x="212.6" y="146.9">R</text>
<text x="224.7" y="146.9">4N25</text>
<text x="226" y="144.4">U5</text>
<text x="245.1" y="146.9">R18</text>
<text x="245.1" y="149.5">R</text>
<text x="255.3" y="147.2">D4</text>
<text x="255.3" y="149.8">LED</text>
<text x="31.8" y="154.5">GNDREF</text>
<text x="40.7" y="154.5">GNDREF</text>
<text x="50.8" y="154.5">GNDREF</text>
<text x="63.5" y="154.5">GNDREF</text>
<text x="88.1" y="154.5">GND</text>
<text x="199.4" y="153.3">R14</text>
<text x="199.4" y="155.8">R</text>
<text x="210.8" y="155.8">C</text>
<text x="217.2" y="153.3">C6</text>
<text x="88.3" y="158.3">VCC</text>
<text x="101.6" y="167.2">R12</text>
<text x="184.2" y="164.7">GNDREF</text>
<text x="193.1" y="164.7">GNDREF</text>
<text x="203.2" y="164.7">GNDREF</text>
<text x="215.9" y="164.7">GNDREF</text>
<text x="240.5" y="164.7">GND</text>
<text x="24.2" y="173.6">J2</text>
<text x="59" y="173.6">R10</text>
<text x="73.6" y="173.6">U3</text>
<text x="101.6" y="169.8">100</text>
<text x="14.6" y="176.1">Screw_Terminal_01x02</text>
<text x="60.2" y="176.1">R</text>
<text x="72.3" y="176.1">4N25</text>
<text x="92.7" y="176.1">R11</text>
<text x="92.7" y="178.7">R</text>
<text x="102.9" y="176.4">D2</text>
<text x="102.9" y="179">LED</text>
<text x="47" y="182.5">R9</text>
<text x="47" y="185">R</text>
<text x="58.4" y="185">C</text>
<text x="64.8" y="182.5">C4</text>
<text x="31.8" y="193.9">GNDREF</text>
<text x="40.7" y="193.9">GNDREF</text>
<text x="50.8" y="193.9">GNDREF</text>
<text x="63.5" y="193.9">GNDREF</text>
<text x="88.1" y="193.9">GND</text>
</g>
<g font-size="1.8" fill="#000084">
<text x="257" y="23.8">CAN[0..7]</text>
<text x="132.2" y="51.8">TOR_Input[0..8]</text>
<text x="132.2" y="74.6">CAN[0..7]</text>
</g>
<g font-size="1.8" fill="#a90000">
<text x="26.4" y="29.9" transform="rotate(-90 26.4 29.9)">5</text>
<text x="29" y="29.9" transform="rotate(-90 29 29.9)">4</text>
<text x="31.5" y="29.9" transform="rotate(-90 31.5 29.9)">3</text>
<text x="34" y="29.9" transform="rotate(-90 34 29.9)">2</text>
<text x="36.6" y="29.9" transform="rotate(-90 36.6 29.9)">1</text>
<text x="186" y="32.8">3</text>
<text x="198.7" y="35.3">1</text>
<text x="19.5" y="39.1">MH2</text>
<text x="39.8" y="39.1">MH1</text>
<text x="165" y="40.4">1</text>
<text x="165" y="37.8">2</text>
<text x="186" y="37.8">2</text>
<text x="253.7" y="37.5" transform="rotate(-90 253.7 37.5)">16</text>
<text x="264.1" y="41.7">8</text>
<text x="189.2" y="46.7">3</text>
<text x="195.5" y="46.7">1</text>
<text x="211.4" y="44.2">5</text>
<text x="224.1" y="46.7">7</text>
<text x="229.2" y="43.9">3</text>
<text x="236.8" y="46.4">2</text>
<text x="242.5" y="44.2">2</text>
<text x="263.5" y="46.7">10</text>
<text x="264.1" y="44.2">9</text>
<text x="26.4" y="50.2" transform="rotate(-90 26.4 50.2)">9</text>
<text x="29" y="50.2" transform="rotate(-90 29 50.2)">8</text>
<text x="31.5" y="50.2" transform="rotate(-90 31.5 50.2)">7</text>
<text x="34" y="50.2" transform="rotate(-90 34 50.2)">6</text>
<text x="76.2" y="53.1">13</text>
<text x="92.5" y="49" transform="rotate(-90 92.5 49)">9</text>
<text x="107.2" y="53.1">1</text>
<text x="172.6" y="51.8">2</text>
<text x="192.8" y="50.9" transform="rotate(-90 192.8 50.9)">2</text>
<text x="211.4" y="49.3">6</text>
<text x="229.2" y="49">1</text>
<text x="263.5" y="49.3">11</text>
<text x="263.5" y="51.8">12</text>
<text x="76.2" y="55.6">12</text>
<text x="107.2" y="55.6">2</text>
<text x="107.2" y="58.2">3</text>
<text x="172.6" y="54.4">1</text>
<text x="242.5" y="54.4">1</text>
<text x="263.5" y="54.4">13</text>
<text x="263.5" y="56.9">14</text>
<text x="263.5" y="59.4">15</text>
<text x="107.2" y="60.7">4</text>
<text x="107.2" y="63.2">5</text>
<text x="107.2" y="65.8">6</text>
<text x="186.6" y="64.5">1</text>
<text x="186.6" y="62">2</text>
<text x="242.5" y="62">4</text>
<text x="242.5" y="64.5">5</text>
<text x="76.2" y="68.3">19</text>
<text x="76.2" y="70.9">20</text>
<text x="107.2" y="68.3">7</text>
<text x="107.2" y="70.9">8</text>
<text x="242.5" y="67.1">6</text>
<text x="264.1" y="67.1">7</text>
<text x="76.2" y="75.9">18</text>
<text x="106.6" y="75.9">21</text>
<text x="253.7" y="73.7" transform="rotate(-90 253.7 73.7)">3</text>
<text x="106.6" y="78.5">22</text>
<text x="106.6" y="81">23</text>
<text x="106.6" y="83.6">24</text>
<text x="76.2" y="88.6">17</text>
<text x="106.6" y="86.1">25</text>
<text x="106.6" y="88.6">26</text>
<text x="50.1" y="90.9">1</text>
<text x="50.1" y="93.4">2</text>
<text x="50.1" y="96">3</text>
<text x="60.3" y="96">4</text>
<text x="60.3" y="93.4">5</text>
<text x="60.3" y="90.9">6</text>
<text x="76.2" y="93.7">15</text>
<text x="76.2" y="91.2">16</text>
<text x="106.6" y="91.2">27</text>
<text x="106.6" y="93.7">28</text>
<text x="92.5" y="100.4" transform="rotate(-90 92.5 100.4)">10</text>
<text x="170.1" y="111.5">2</text>
<text x="210.1" y="111.5">1</text>
<text x="222.8" y="111.5">6</text>
<text x="170.1" y="114">1</text>
<text x="210.1" y="116.6">2</text>
<text x="222.8" y="116.6">4</text>
<text x="222.8" y="114">5</text>
<text x="27.9" y="142">1</text>
<text x="27.9" y="139.4">2</text>
<text x="67.9" y="139.4">1</text>
<text x="80.6" y="142">5</text>
<text x="80.6" y="139.4">6</text>
<text x="67.9" y="144.5">2</text>
<text x="80.6" y="144.5">4</text>
<text x="180.3" y="149.6">2</text>
<text x="220.3" y="149.6">1</text>
<text x="233" y="149.6">6</text>
<text x="180.3" y="152.1">1</text>
<text x="220.3" y="154.7">2</text>
<text x="233" y="154.7">4</text>
<text x="233" y="152.1">5</text>
<text x="27.9" y="178.8">2</text>
<text x="67.9" y="178.8">1</text>
<text x="80.6" y="178.8">6</text>
<text x="27.9" y="181.4">1</text>
<text x="67.9" y="183.9">2</text>
<text x="80.6" y="183.9">4</text>
<text x="80.6" y="181.4">5</text>
</g>
<g font-size="1.8" fill="#0f0f0f">
<text x="268" y="41.6">CAN0</text>
<text x="268" y="46.6">CAN2</text>
<text x="268" y="44.1">CAN1</text>
<text x="67.9" y="53">SDA</text>
<text x="111.8" y="53">TOR_Input0</text>
<text x="268" y="49.2">CAN3</text>
<text x="268" y="51.7">CAN4</text>
<text x="17.8" y="56.8">SDA</text>
<text x="67.9" y="55.5">SCK</text>
<text x="111.8" y="58.1">TOR_Input2</text>
<text x="111.8" y="55.5">TOR_Input1</text>
<text x="268" y="56.8">CAN6</text>
<text x="268" y="59.3">CAN7</text>
<text x="268" y="54.3">CAN5</text>
<text x="24.1" y="61.9">SCK</text>
<text x="111.8" y="60.6">TOR_Input3</text>
<text x="111.8" y="75.9">CAN0</text>
<text x="111.8" y="80.9">CAN2</text>
<text x="111.8" y="83.5">CAN3</text>
<text x="111.8" y="78.4">CAN1</text>
<text x="111.8" y="88.6">CAN5</text>
<text x="111.8" y="86">CAN4</text>
<text x="111.8" y="91.1">CAN6</text>
<text x="111.8" y="93.6">CAN7</text>
<text x="254" y="114">TOR_Input2</text>
<text x="111.8" y="141.9">TOR_Input0</text>
<text x="264.2" y="152.1">TOR_Input3</text>
<text x="111.8" y="181.3">TOR_Input1</text>
</g>
</svg>
